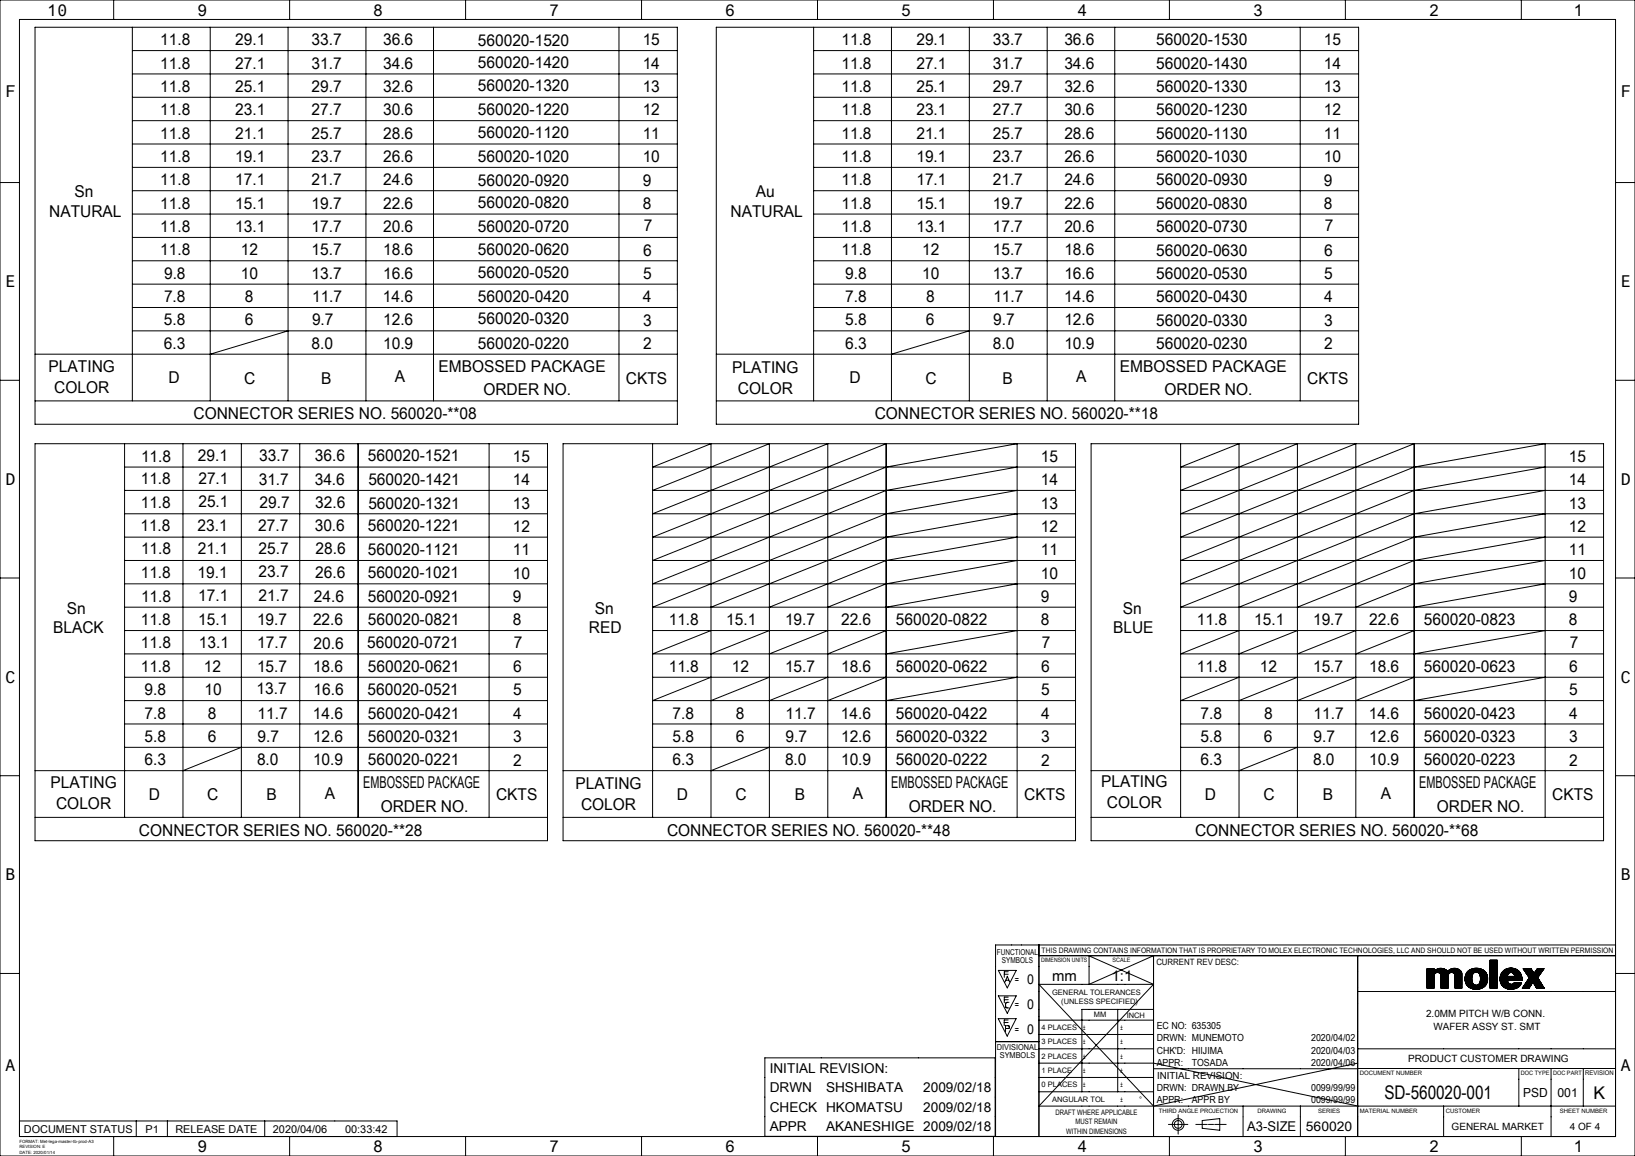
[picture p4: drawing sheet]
<svg xmlns="http://www.w3.org/2000/svg" width="420mm" height="297mm" viewBox="0 0 420 297" stroke-linecap="round" stroke-linejoin="round" font-family="sans-serif">
<g fill="none" stroke="#000" stroke-width=".26">
<path d="M0 0h420v297h-420zM5 5h410v287h-410zM9 7h165v102h-165zM29.2 0v5M34 7v96M34 19h140M34 13h140M54 7v96M74 7v96M74.4 0v5M94 7v96M111.4 7v96"/>
<path d="M119.6 0v5M159 7v96M164.8 0v5M184 7h165v102h-165zM209 19h140M209 13h140M209 7v96M210 0v5M229 7v96M249 7v96M255.2 0v5M269 7v96"/>
<path d="M286.4 7v96M300.4 0v5M334 7v96M345.6 0v5M390.8 0v5M34 31h140M34 25h140M34 37h140M209 31h140M209 25h140M209 37h140M0 46.9h5"/>
<path d="M34 55h140M34 49h140M34 43h140M209 55h140M209 49h140M209 43h140M415 46.9h5M34 61h140M34 79h140M34 67h140M34 73h140M209 61h140"/>
<path d="M209 79h140M209 67h140M209 73h140M0 97.7h5M9 91h165M34 85h140M74 85l-20 6M184 91h165M209 85h140M249 85l-20 6M415 97.7h5M9 114h131.6v102h-131.6z"/>
<path d="M9 103h165M32 114v96M47 114v96M62 114v96M77 114v96M92 114v96M125.6 114v96M144.6 114h131.7v102h-131.7zM167.6 114v96M184 103h165M280.3 114h131.6v102h-131.6zM303.3 114v96"/>
<path d="M32 120h108.6M32 126h108.6M32 132h108.6M32 138h108.6M261.3 120l-33.7 6-60 24h108.7M261.3 126l-33.7 6-60 24h108.7M261.3 132l-33.7 6-45 18M261.3 138l-33.7 6-30 12M276.3 120h-108.7l15-6v96M276.3 126h-108.7l30-12v96M276.3 132h-108.7l45-18v96M276.3 138h-108.7l60-24v96"/>
<path d="M396.9 120l-33.6 6-60 24h108.6M396.9 126l-33.6 6-60 24h108.6M396.9 138l-33.6 6-30 12M396.9 132l-33.6 6-45 18M411.9 120h-108.6l15-6v96M411.9 126h-108.6l30-12v96M411.9 132h-108.6l45-18v96M411.9 138h-108.6l60-24v96M0 148.5h5M32 144h108.6M32 150h108.6M32 156h108.6"/>
<path d="M261.3 144l-33.7 6-15 6M261.3 150l-33.7 6M276.3 144h-108.7l60-24 33.7-6v96M396.9 144l-33.6 6-15 6M396.9 150l-33.6 6M411.9 144h-108.6l60-24 33.6-6v96M415 148.5h5M32 174h108.6M32 168h108.6M32 162h108.6M167.6 174h108.7M167.6 162h108.7"/>
<path d="M182.6 174l-15 6h108.7M182.6 162l-15 6h108.7M197.6 162l-15 6M197.6 174l-15 6M212.6 162l-15 6M212.6 174l-15 6M227.6 162l-15 6M227.6 174l-15 6M261.3 162l-33.7 6M261.3 174l-33.7 6M303.3 174h108.6M303.3 162h108.6"/>
<path d="M318.3 174l-15 6h108.6M318.3 162l-15 6h108.6M333.3 174l-15 6M333.3 162l-15 6M348.3 174l-15 6M348.3 162l-15 6M363.3 174l-15 6M363.3 162l-15 6M396.9 174l-33.6 6M396.9 162l-33.6 6M0 199.3h5M9 198h131.6"/>
<path d="M32 180h108.6M32 192h108.6M32 186h108.6M62 192l-15 6M144.6 198h131.7M167.6 192h108.7M167.6 186h108.7M197.6 192l-15 6M280.3 198h131.6M303.3 192h108.6M303.3 186h108.6M333.3 192l-15 6"/>
<path d="M415 199.3h5M9 210h131.6M144.6 210h131.7M280.3 210h131.6M0 250.1h5M256.4 249.3h4.7l-2.3 4.5zM256.4 255.9h4.7l-2.3 4.4zM258 256.8h1M258 250.3h1M258.2 252.3l.6-1.5 .5 1.5M258.4 251.8h.8M259 249.7h-1v1.4"/>
<path d="M259 256.2h-1v1.4M259.2 257.5l-.6 .1-.3 .3 .1 .9 .8 .2M266.9 242.8v49.2M266.9 245.5h148.1M279.7 245.6l16.6 7.3M279.8 245.5v7.4l16.5-7.4v46.5M287.1 259.3v21.2M296.3 252.9l-29.4 31.3h148.1M296.3 252.9h-29.4l29.4 31.3 52.5-11.1M296.3 259.3h-18.4v21.2M348.8 254.7h66.2M348.8 245.5v46.5"/>
<path d="M366.6 253.5l1.8-1.7-1.8 1.8M366.6 252.6l1.8-1.7-1.8 1.8M366.6 248.9h.1M366.7 248.9l-.1 .1M366.8 248.9l-.2 .2M366.9 248.9l-.3 .3M367 248.9l-.4 .4M367.1 248.9l-.5 .5M367.3 248.9l-.7 .7M367.4 248.9l-.8 .8M367.5 248.9l-.9 .9M367.6 248.9l-1 1"/>
<path d="M367.7 248.9l-1.1 1.1M367.8 248.9l-1.2 1.2M367.9 248.9l-1.3 1.3M368 248.9l-1.4 1.4M368.2 248.9l-1.6 1.6M368.3 248.9l-1.7 1.7M368.4 250.7a.89 .89 0 0 1 .9-.9 .89 .89 0 0 1 .9 .9v3.2M368.4 253.8l-.1 .1M368.4 253.7l-.2 .2M368.4 253.6l-.3 .3M368.4 253.5l-.4 .4M368.4 253.4l-.5 .5"/>
<path d="M368.4 253.3l-.6 .6M368.4 253.2l-.8 .7M368.4 253.1l-.8 .8M368.4 253l-.9 .9M368.4 252.9l-1 1M368.4 252.8l-1.1 1.1M368.4 252.7l-1.2 1.2M368.4 252.6l-1.3 1.3M368.4 252.5l-1.4 1.4M368.4 252.4l-1.5 1.5M368.4 252.3l-1.6 1.6M368.4 252.1l-1.8 1.8"/>
<path d="M368.4 252l-1.8 1.8M368.4 251.9l-1.8 1.8M368.4 251.6l-1.8 1.9M368.4 251.5l-1.8 1.8M368.4 251.4l-1.8 1.9M368.4 251.4l-1.8 1.8M368.4 251.2l-1.8 1.9M368.4 251.2l-1.8 1.8M368.4 251.1l-1.8 1.8M368.4 251l-1.8 1.8M368.4 250.7v3.2h-1.8M368.4 250.7l-1.8 1.9"/>
<path d="M368.4 248.9v.7a2.3 2.3 0 0 1 3.5 0M368.4 249.5l-1.8 1.9M368.4 249.4l-1.8 1.8M368.4 249.3l-1.8 1.9M368.4 249.3l-1.8 1.8M368.4 249.1l-1.8 1.9M368.4 249.1l-1.8 1.8M368.4 249l-1.8 1.8M368.4 248.9l-1.8 1.8M368.4 248.9h-1.8v5M368.4 250.6l-1.8 1.8M368.4 250.5l-1.8 1.9"/>
<path d="M368.5 250.4l-1.9 1.9M368.8 249.2l-2.2 2.2M369.1 249l-2.5 2.5M369.2 249l-2.6 2.6M369.4 248.9l-2.8 2.8M369.6 249.9l1.1-1-1.1 1M369.6 248.8l-3 3M369.7 248.8l-3.1 3.1M369.8 248.8l-3.2 3.2M369.9 248.8l-3.3 3.3M370 248.8l-3.4 3.4M370 250.2l1.2-1.1-1.2 1.1"/>
<path d="M370.1 248.8l-1.2 1.1M370.1 250.3l1.2-1.2-1.2 1.3M370.2 253.3l1.8-1.8-1.8 1.9M370.2 250.9l1.5-1.5-1.5 1.7M370.2 248.8l-1.2 1.1M370.2 248.8l-1 1M370.3 248.8l-1.1 1M370.4 248.8l-1 1M370.5 248.8l-1.1 1M370.6 248.8l-1.1 1.1M370.8 248.9l-1.1 1M370.8 248.9l-1 1.1 1.1-1.1"/>
<path d="M371 248.9l-1.1 1.2M371.1 249l-1.2 1.1M371.1 249l-1.1 1.1M371.4 249.2l-1.3 1.3M371.5 249.2l-1.3 1.4M371.5 249.3l-1.3 1.3M371.6 249.3l-1.4 1.5M371.7 249.4l-1.5 1.5M371.8 249.5l-1.6 1.6M371.8 249.5l-1.6 1.7M371.9 249.6a2.12 2.12 0 0 1 3.6 .6M372 250.7a.89 .89 0 0 1 .9-.9 .89 .89 0 0 1 .9 .9"/>
<path d="M372 253.8l-.1 .1M372 253.7l-.2 .2M372 253.6l-.3 .3M372 253.4l-.5 .5M372 253.3l-.6 .6M372 253.2l-.7 .7M372 253.1l-.8 .8M372 253l-.9 .9M372 252.9l-1 1M372 252.8l-1.1 1.1M372 252.7l-1.2 1.2M372 252.5l-1.4 1.4 1.4-1.4"/>
<path d="M372 252.4l-1.5 1.5M372 252.3l-1.6 1.6M372 252.2l-1.7 1.7M372 252.1l-1.8 1.8M372 252l-1.8 1.9M372 251.9l-1.8 1.9M372 251.8l-1.8 1.9M372 251.8l-1.8 1.8M372 251.6l-1.8 1.9M372 251.3l-1.8 1.9M372 251.3l-1.8 1.8M372 251.2l-1.8 1.8"/>
<path d="M372 251.1l-1.8 1.8M372 251l-1.8 1.9M372 250.9l-1.8 1.8M372 250.8l-1.8 1.9M372 250.7l-1.8 1.9M372 250.7v3.2h-1.8M372 250.6l-1.8 1.9M372 250.5l-1.8 1.9M372.1 250.4l-1.9 1.9M372.2 250.2l-2 2M372.3 249.2l-2.1 2.1M372.6 249l-2.4 2.4"/>
<path d="M372.7 249l-2.5 2.5M372.9 248.9l-2.7 2.7M373 248.9l-2.8 2.8M373.1 248.8l-2.9 3M373.2 248.8l-3 3M373.2 249.9l1.2-1-1.1 1.1M373.3 248.8l-3.1 3.2M373.4 248.8l-3.2 3.2M373.5 248.8l-3.3 3.3M373.6 248.8l-1.2 1.2M373.7 248.8l-1.2 1.1M373.8 248.8l-1.1 1.1"/>
<path d="M373.8 251l1.5-1.4-1.5 1.6M373.8 253.9h1.7M373.8 250.7v3.2M373.9 248.8l-1.1 1M373.9 248.8l-1 1M374 248.8l-1 1M374.1 248.8l-1 1.1M374.2 248.9l-1.1 1M374.2 248.9l-1 1M374.4 248.9l-1 1.1M374.5 249l-1.1 1M374.6 249l-1.1 1"/>
<path d="M374.6 249l-1.1 1.1M374.7 249.1l-1.1 1.1M374.8 249.1l-1.1 1.2M374.9 249.2l-1.2 1.2M375 249.2l-1.3 1.3M375 249.3l-1.2 1.2M375.1 249.3l-1.3 1.3M375.1 249.4l-1.3 1.3M375.2 249.4l-1.4 1.4M375.2 249.4l-1.4 1.5M375.2 249.5l-1.4 1.5M375.4 249.6l-1.6 1.6"/>
<path d="M375.4 249.7l-1.6 1.6M375.4 249.8l-1.6 1.6M375.4 249.8l-1.6 1.7M375.5 249.9l-1.7 1.7M375.5 249.9l-1.7 1.8M375.5 250l-1.7 1.8M375.5 250.1l-1.7 1.8M375.5 250.2l-1.7 1.7M375.5 253.3l-.6 .6M375.5 253.2l-.7 .7M375.5 253.1l-.8 .8M375.5 253l-.8 .9"/>
<path d="M375.5 252.9l-1 1M375.5 252.8l-1 1.1M375.5 252.7l-1.1 1.2M375.5 252.7l-1.2 1.2M375.5 252.5l-1.3 1.4M375.5 252.5l-1.4 1.4M375.5 252.4l-1.5 1.5M375.5 252.3l-1.6 1.6M375.5 252.2l-1.7 1.7M375.5 252.1l-1.7 1.8M375.5 252l-1.7 1.8M375.5 251.9l-1.7 1.8"/>
<path d="M375.5 251.8l-1.7 1.8M375.5 251.8l-1.7 1.7M375.5 251.6l-1.7 1.8M375.5 251.6l-1.7 1.7M375.5 251.5l-1.7 1.8M375.5 251.4l-1.7 1.7M375.5 251.3l-1.7 1.8M375.5 251.2l-1.7 1.8M375.5 251.1l-1.7 1.8M375.5 251l-1.7 1.8M375.5 250.9l-1.7 1.8M375.5 250.8l-1.7 1.8"/>
<path d="M375.5 250.7l-1.7 1.8M375.5 250.6l-1.7 1.8M375.5 250.6l-1.7 1.7M375.5 250.4l-1.7 1.8M375.5 250.4l-1.7 1.7M375.5 250.3l-1.7 1.8M375.5 253.9h.1M375.5 253.7l-.1 .2M375.5 253.7l-.2 .2M375.5 253.6l-.3 .3M375.5 253.4l-.4 .5M375.5 253.4l-.5 .5"/>
<path d="M375.5 250.2v3.7M377.4 249.3l-.7 .7M377.5 249.2l-.8 .9M377.8 249.1l-1.2 1.2M377.9 249l-1.4 1.4M378.1 249l-1.6 1.6M378.1 251.5l-1.4 1.4M378.1 251.5l-1.4 1.5M378.1 251.4l-1.5 1.4M378.1 251.3l-1.5 1.5M378.1 251.6l-1.4 1.4M378.1 251.7l-1.3 1.4 1.3-1.3"/>
<path d="M378.1 251.2l-1.5 1.5M378.1 251.1l-1.5 1.5M378.1 251.9l-1.2 1.3M378.1 251l-1.6 1.6M378.1 252l-1.2 1.2M378.1 252l-1.2 1.3M378.2 250.8l-1.7 1.7M378.2 252.1l-1.2 1.2M378.2 252.2l-1.2 1.2M378.2 250.7l-1.7 1.7M378.2 248.9l-1.8 1.8M378.2 252.3l-1.1 1.1"/>
<path d="M378.2 250.6l-1.7 1.8M378.2 252.4l-1.1 1.1M378.3 250.5l-1.9 1.8M378.3 252.4l-1.1 1.1M378.3 252.5l-1.1 1.1M378.3 252.6l-1 1M378.3 250.3l-1.9 1.9M378.3 248.9l-1.9 1.9M378.3 252.6l-.9 1M378.4 252.7l-1 1M378.4 248.9l-2 2M378.4 252.8l-.9 .9"/>
<path d="M378.5 252.8l-.9 1 1-.9M378.6 248.8l-2.2 2.2M378.6 252.9l-.9 .9M378.6 250a1.13 1.13 0 0 1 1.3 0 1.13 1.13 0 0 1 .4 1.2v.5a1.15 1.15 0 0 1-1.1 1.4 1.15 1.15 0 0 1-1.1-1.4l.2-1.3zM378.6 248.8l-2.3 2.3M378.7 253l-1 .8M378.8 254.2l3.3-3.3-3.3 3.3M378.8 248.8l-2.5 2.4M378.9 248.8l-2.6 2.5M379 248.8l-2.7 2.6M379 253.1l-.9 .9 .8-.9-1.1 .8M379.1 248.8l-2.8 2.7"/>
<path d="M379.1 253.1l-.9 .9M379.2 253.1l-1 .9M379.2 248.8l-2.9 2.8M379.2 253.1l-.9 1M379.2 248.8l-2.9 2.9M379.4 248.8l-3.1 3 3.1-3M379.4 253.1l-1 1M379.4 253.1l-.9 1M379.5 248.8l-3.1 3.1M379.6 248.8l-3.2 3.2M379.6 253l-1.1 1.1M379.7 248.8l-3.3 3.3"/>
<path d="M379.8 252.9l-1.2 1.2M379.8 250l1-.9-.9 .9M379.8 248.8l-1.1 1.1M379.9 248.8l-1 1M379.9 250.1l1-.9-.9 .9M380 248.8l-1 1M380 250.2l1-1-1 1M380 248.9l-.9 .9M380.1 248.9l-.9 .9M380.2 248.9l-.9 .9M380.2 250.8l1.3-1.2-1.3 1.3M380.3 248.9l-.9 .9"/>
<path d="M380.4 248.9l-.9 .9M380.4 249l-.8 .8M380.5 249l-.9 .8M380.5 249l-.8 .9M380.6 249l-.9 .9M380.7 249.1l-.9 .9M381.1 249.3l-1 1M381.1 249.3l-1 1.1M381.1 249.3a2.97 2.97 0 0 0-4.8 2.2l.4 1.4 .6 .7M381.1 249.3l.7 .7M381.2 249.4l-1.1 1.1M381.3 249.4l-1.1 1.2"/>
<path d="M381.3 249.5l-1.1 1.1M381.4 249.5l-1.2 1.2M381.5 253.3l-.1 .1M381.5 249.6l-1.2 1.3M381.6 249.7l-1.3 1.3M381.6 249.7l-1.3 1.4M381.6 249.8l-1.3 1.4M381.7 249.8l-1.4 1.4M381.7 249.9l-1.4 1.4M381.8 250l-1.5 1.4M381.8 250l-1.5 1.5M381.8 250l.4 1.5-.4 1.4"/>
<path d="M381.8 252.9a3.3 3.3 0 0 1-4.5 .7M381.8 252.9l-.8 .8M381.8 250.1l-1.5 1.6M381.9 250.2l-1.6 1.5M381.9 252.8l-1 1M381.9 250.2l-1.6 1.7M381.9 250.3l-1.6 1.6M381.9 250.3l-1.7 1.8M381.9 252.6l-1.3 1.3M382 250.4l-1.8 1.7M382 250.5l-1.8 1.8M382 252.5l-1.5 1.4"/>
<path d="M382 250.5l-1.8 1.9M382 250.6l-1.9 2M382 252.3l-1.7 1.7M382 250.7l-2 2.1M382.1 250.7l-3.4 3.4M382.1 252.1l-1.9 2M382.1 252.1l-2 2M382.1 251l-3.2 3.2M382.1 251.9l-2.2 2.2M382.1 251l-3.1 3.2M382.1 251.1l-3 3.1M382.1 251.2l-3 3"/>
<path d="M382.1 251.7l-2.4 2.5M382.1 251.7l-2.5 2.5M382.1 251.3l-2.8 2.9M382.2 251.4l-2.9 2.8M382.2 251.5l-2.7 2.7M382.2 251.5l-2.8 2.7M382.8 253.9l1.8-1.8-1.8 1.8M382.8 253l1.8-1.8-1.8 1.9M382.8 252.1l1.8-1.8-1.8 1.9M382.8 250.3l1.8-1.7-1.8 1.8M382.8 249.4l1.8-1.7-1.8 1.8M382.8 248.5l1.8-1.7-1.8 1.8"/>
<path d="M382.8 246.9l.2-.2-.2 .3M382.8 246.7h1.8v7.2h-1.8zM382.8 246.7h.1M382.9 246.7l-.1 .1M383.2 246.7l-.4 .4M383.2 246.7l-.4 .5M383.3 246.7l-.5 .6M383.4 246.7l-.6 .6M383.5 246.7l-.7 .8M383.6 253.9l1-1-1 1M383.6 246.7l-.8 .8M383.7 246.7l-.9 .9"/>
<path d="M383.8 246.7l-1 1M383.9 246.7l-1.1 1.1M383.9 246.7l-1.1 1.2M384.1 246.7l-1.3 1.3 1.3-1.3M384.2 246.7l-1.4 1.5M384.3 246.7l-1.5 1.5M384.4 246.7l-1.6 1.6M384.5 253.9h.1M384.5 246.7l-1.7 1.7M384.6 253.6l-.2 .3M384.6 253.6l-.3 .3M384.6 253.5l-.4 .4"/>
<path d="M384.6 253.4l-.5 .5M384.6 253.3l-.6 .6M384.6 253.2l-.7 .7M384.6 253.1l-.8 .8M384.6 252.8l-1.1 1.1M384.6 252.7l-1.2 1.2M384.6 252.6l-1.3 1.3M384.6 252.5l-1.4 1.4M384.6 252.4l-1.5 1.5M384.6 252.2l-1.6 1.7 1.6-1.6M384.6 251.9l-1.8 1.9M384.6 251.9l-1.8 1.8"/>
<path d="M384.6 251.7l-1.8 1.9M384.6 251.7l-1.8 1.8M384.6 251.6l-1.8 1.8M384.6 251.5l-1.8 1.8M384.6 251.4l-1.8 1.9M384.6 251.3l-1.8 1.8M384.6 251l-1.8 1.9M384.6 251l-1.8 1.8M384.6 250.8l-1.8 1.9M384.6 250.8l-1.8 1.8M384.6 250.7l-1.8 1.8M384.6 250.6l-1.8 1.8"/>
<path d="M384.6 250.5l-1.8 1.9M384.6 250.4l-1.8 1.8M384.6 250.1l-1.8 1.9M384.6 250.1l-1.8 1.8M384.6 249.9l-1.8 1.9M384.6 249.8l-1.8 1.9M384.6 249.6l-1.8 2 1.8-1.8M384.6 249.6l-1.8 1.8M384.6 249.5l-1.8 1.8M384.6 249.4l-1.8 1.8M384.6 249.3l-1.8 1.9M384.6 249.2l-1.8 1.8"/>
<path d="M384.6 249.1l-1.8 1.9M384.6 249l-1.8 1.9M384.6 248.9l-1.8 1.9M384.6 248.9l-1.8 1.8M384.6 248.7l-1.8 1.9M384.6 248.7l-1.8 1.8M384.6 248.4l-1.8 1.9M384.6 248.3l-1.8 1.8M384.6 248.2l-1.8 1.9M384.6 248.1l-1.8 1.9M384.6 248l-1.8 1.9M384.6 248l-1.8 1.8"/>
<path d="M384.6 247.8l-1.8 1.9M384.6 247.8l-1.8 1.8M384.6 247.5l-1.8 1.9M384.6 247.4l-1.8 1.8M384.6 247.3l-1.8 1.9M384.6 247.2l-1.8 1.9M384.6 247l-1.8 1.9 1.8-1.8M384.6 246.9l-1.8 1.9M384.6 246.8l-1.8 1.9M385.7 252.9a2.64 2.64 0 0 0 2.1 1.2M386.4 249.2l-.6 .6M386.6 253.8l1.1-1.1-1.1 1.1"/>
<path d="M386.6 249.1l-.9 .9M386.9 249l-1.3 1.3M386.9 253.9l1.2-1-1.1 1.1M387 248.9l-1.5 1.5M387 248.9a2.84 2.84 0 0 0-1.3 4M387.1 248.9l-1.6 1.6M387.2 248.8l-1.7 1.8M387.3 250.7l-1.8 1.8M387.3 250.8l-1.8 1.8M387.3 250.6l-1.8 1.9M387.3 252l-1.2 1.4 1.2-1.3M387.3 250.5l-1.8 1.9"/>
<path d="M387.3 252.2l-1.2 1.2M387.3 250.9l-1.8 1.7M387.3 252.3l-1.1 1.2 1.2-1.2M387.4 250.3l-2 2M387.4 248.8l-2 2M387.4 252.4l-1.2 1.1M387.4 250.9l-1.8 1.8M387.4 252.5l-1.1 1.1M387.5 252.5l-1.2 1.1M387.5 248.8l-2.1 2.1M387.5 254.1l1.8-1.7-1.7 1.7M387.5 250.9l-1.9 1.9"/>
<path d="M387.5 252.6l-1.1 1.1M387.6 252.6l-1.1 1.1M387.6 250.1a.9 .9 0 0 1 1-.1 .9 .9 0 0 1 .4 .9h-1.7zM387.6 252.7l-1.1 1M387.6 248.8l-2.2 2.2M387.6 250.9l-2 1.9M387.7 250.9l-2 2M387.7 248.8l-2.4 2.3M387.8 252.8l-1.1 1M387.8 250.9l-2.1 2.1 2.2-2.1M387.8 248.7l-2.5 2.5M387.8 252.8l-1 1.1"/>
<path d="M387.9 248.7l-2.6 2.6M387.9 252.8l-1.1 1.1M388 252.9l-1.1 1M388 250.9l-2.2 2.2M388 248.7l-2.7 2.7M388.1 248.7l-2.8 2.8M388.2 250.9l-2.3 2.3M388.2 248.7l-2.9 2.9M388.2 252.9l-1.1 1.1M388.2 248.7l-2.9 3M388.3 252.9l-1.2 1.1M388.3 250.9l-2.3 2.4 1.3-1.3"/>
<path d="M388.4 248.7l-3.1 3.1M388.4 250.9l-1 1M388.4 252.9l-1.2 1.1M388.5 248.7l-3.2 3.2M388.5 250.9l-1.1 1M388.5 248.8l-3.2 3.1M388.6 250.9l-1.1 1M388.6 248.8l-3.2 3.2M388.7 248.8l-3.3 3.3M388.7 250.9l-1.1 1M388.7 252.7l-1.4 1.4 1.2-1.2M388.8 250.9l-1.1 1"/>
<path d="M388.8 248.8l-3.4 3.4 3.4-3.4M388.9 250.9l-1.1 1M388.9 251.9l1.8-1.7-1.7 1.7M388.9 248.8l-1.2 1.2M388.9 250.9l-1 1M389 248.8l-1.1 1.1M389 250.4l1-1-1 1M389 252.4l-.1 .2M389 250.6l1.2-1.1-1.1 1.2M389 248.9l-1.2-.2-.8 .2M389 248.9l.8 .3 .8 .9M389.1 248.9l-1.1 1"/>
<path d="M389.1 252.4l-1.7 1.7M389.1 248.9l-1 1M389.2 248.9l-1 1M389.2 248.9l-.9 1M389.3 249l-.9 .9M389.4 249l-1 .9M389.4 252.4l-1.8 1.7M389.4 252.4l-1.6 1.7M389.5 249l-1 .9M389.5 249l-.9 1M389.6 252.4l-1.8 1.7M389.6 249.1l-1 .9"/>
<path d="M389.6 249.1l-.9 .9M389.6 252.4l-1.6 1.7 1.7-1.7M389.6 251.9l1.3-1.2-1.2 1.2M389.7 249.1l-1 1M389.7 249.2l-.9 .9M389.8 252.4l-1.7 1.7M389.8 251.9l1.1-1-1 1M389.8 249.2l-.9 1M389.9 249.3l-1 1M389.9 252.4l-1.7 1.7M390 252.4l-1.7 1.7M390.1 249.5l-1.1 1"/>
<path d="M390.1 252.4l-1.8 1.7M390.2 249.6l-1.1 1.1M390.2 252.4l-1.7 1.7M390.3 249.6l-2.3 2.3M390.3 252.4l-1.7 1.7M390.3 249.7l-2.2 2.2M390.4 251.9l.6-.6-.6 .6M390.4 249.7l-2.2 2.2M390.4 249.8l-2.1 2.1M390.4 252.4l-1.7 1.7M390.4 249.8l-2 2.1M390.5 249.9l-2.1 2"/>
<path d="M390.5 252.4l-1.7 1.7M390.5 249.9l-1.9 2M390.5 250l-1.9 1.9M390.5 253.1l-.4 .5M390.6 250.1l-1.9 1.8M390.6 252.4l-1.7 1.7M390.6 250.1l.4 1.8h-3.7a.99 .99 0 0 0 .9 1M390.6 250.1l-1.8 1.8M390.6 253l-.7 .7M390.6 252.4l-1.6 1.6M390.7 250.3l-1.6 1.6M390.7 250.3l-1.5 1.6"/>
<path d="M390.7 250.4l-1.4 1.5M390.8 252.8l-1.1 1M390.8 250.5l-1.5 1.4M390.8 252.4l-1.7 1.6M390.8 252.7l-1.2 1.2M390.8 250.6l-1.3 1.3M390.8 252.4l-1.5 1.6M390.8 251.9l.2-.1-.1 .1M390.8 252.5l-1.4 1.4M390.9 252.4h-1.9l-.8 .5M390.9 252.4a2.62 2.62 0 0 1-3.1 1.7M390.9 251l-.9 .9"/>
<path d="M390.9 251l-.8 .9M390.9 251.1l-.7 .8M391 251.2l-.8 .7M391 251.4l-.5 .5M391 251.5l-.4 .4M391 251.6l-.3 .3M391 253.9h1.8M391.3 248.9h.1M391.4 248.9l-.1 .1M391.5 248.9l-.1 .2 .2-.2M391.7 248.9l-.3 .2M391.8 248.9l-.3 .3"/>
<path d="M391.9 248.9l-.4 .3M391.9 248.9l-.4 .4M392 250l1.2-1.1-1.2 1.1M392 248.9l-.4 .5 .5-.5M392.1 250.1l1.2-1.2-1.2 1.2M392.2 248.9l-.5 .6M392.3 248.9l-.6 .6M392.4 248.9l-.7 .7M392.5 248.9l-.7 .7M392.6 248.9l-.8 .8 .8-.8M392.6 250.8l1.2-1.1-1.1 1.2M392.7 250.9l1.2-1.1-1.2 1.2"/>
<path d="M392.8 248.9l-.9 .9M392.8 253.9l1-1.6 .9 1.6M392.8 253.8v.1M392.9 253.7l-.2 .2M392.9 248.9l-1 1M393 248.9l-1 1M393.1 253.4l-.5 .5M393.2 253.2l-.6 .7M393.3 249l-1.1 1.2M393.4 249l-1.2 1.2M393.4 249.1l-1.2 1.2M393.4 252.9l-1 1"/>
<path d="M393.5 249.2l-1.2 1.2M393.5 252.7l-1.1 1.2M393.5 249.3l-1.1 1.2M393.6 249.3l-1.2 1.2M393.6 249.4l-1.2 1.2M393.6 249.5l-1.1 1.1M393.7 249.5l-1.2 1.2 1.2-1.1M393.7 252.4l-1.4 1.5M393.7 249.6l-1.1 1.2M393.9 249.9l-1.2 1.2M393.9 249.9l-1.1 1.2M394 250l-1.2 1.2"/>
<path d="M394 250l-1.3 1.4M394.2 253l1.2-1.2-1.2 1.2M394.8 253.9l1.2-1.1-1.1 1.1M394.9 248.9v.1M395 248.9l-.4 .5M395.1 251.3l-1.2 1.2M395.1 248.9l-.7 .7M395.1 251.4l-1.1 1.2M395.2 251l-1.3 1.4 1.1-1.2M395.2 251.4l-1.2 1.2M395.2 251.5l-1.2 1.2M395.2 248.9l-1 1"/>
<path d="M395.2 251.6l-1.1 1.1M395.3 251.6l-1.2 1.3 1.2-1.2M395.3 248.9l-2.7 2.6M395.3 250.8l-3.1 3.1M395.3 251.7l-1.1 1.2M395.4 253.9l.8-.8-.8 .8M395.4 248.9l-3 3M395.4 251.9l-1.1 1.2M395.5 248.9l-3.2 3.2M395.5 251.9l-1.2 1.3M395.5 252l-1.2 1.2M395.5 252l-1.1 1.4"/>
<path d="M395.5 253.9l.8-.7-.7 .7M395.6 250.4l-3.5 3.5M395.6 248.9l-3.6 3.6M395.6 248.9l-3.7 3.7M395.6 252.2l-1.1 1.3 1.2-1.2M395.7 252.3l-1.2 1.3M395.7 250.2l-3.7 3.7M395.8 252.4l-1.2 1.2M395.8 248.9l-4.2 4.1M395.8 252.5l-1.2 1.2M395.8 248.9l-4.3 4.3M395.8 252.6l-1.1 1.2"/>
<path d="M395.9 252.6l-1.2 1.2M395.9 252.7l-1.2 1.2M395.9 248.9l-4.6 4.6M396 249.8l-4.1 4.1M396 248.9l-4.8 4.8M396 252.9l-1 1M396.1 252.9l-1 1M396.1 253l-.9 .9M396.1 248.9l-5 5M396.1 249.6l-4.3 4.3M396.2 248.9l-5 5M396.3 248.9l-5.1 5"/>
<path d="M396.3 253.3l-.6 .6M396.3 253.3l-.5 .6M396.4 253.4l-.5 .5M396.4 253.5l-.4 .4M396.4 249.2l-4.7 4.7M396.4 248.9l-5 5M396.4 253.5l-.3 .4M396.5 253.6l-.4 .3M396.5 248.9l-5 5M396.5 253.6l-.2 .3M396.5 253.7l-.2 .2M396.6 249l-4.9 4.9"/>
<path d="M396.6 253.8l-.2 .1M396.6 248.9l-5.1 5M396.6 253.8l-.1 .1M396.6 248.9l-1.6 2.3 1.7 2.7h-2M396.6 248.9h-1.7l-.9 1.2-.7-1.2h-2l1.5 2.3-1.8 2.7M396.6 253.9h.1M415 250.1h5M415 242.8h-159.3v49.2M196.5 271.8h59.1v20.2h-59.1zM255.7 267.6h11.2M256.4 261.7h4.6l-2.3 4.5zM258 262.7h1"/>
<path d="M258.3 264.2h.7a.36 .36 0 0 0 .3-.3 .36 .36 0 0 0-.3-.4h-.7v1.5M259 262.1h-1v1.4M266.9 262.1h29.4M266.9 265.8h29.4M266.9 269.5h29.4M266.9 273.1h29.4l52.5 11.1M266.9 276.8h29.4M296.3 274.6h52.5M348.8 269.5h66.2M348.8 274.5h66.2M390.2 274.5v9.7M398.4 274.5v17.5"/>
<path d="M406.7 274.5v9.7M5 288h97v4M29.2 292v5M35 288v4M43 288v4M68 288v4M74.4 292v5M119.6 292v5M164.8 292v5M210 292v5M255.2 292v5M266.9 280.5h29.4"/>
<path d="M300.1 288.9h2M300.4 292v5M302.3 288.9h.7M302.6 286.4v1.9M302.6 288.5v.7M302.6 289.4v2M303.2 288.9h1.9M307.2 288.9h2.9M308.8 287.9l4.5-.5v3l-4.5-.5zM310.4 288.9h1.3M312 288.9h3M319.3 284.2v7.8"/>
<path d="M334 284.2v7.8M345.6 292v5M370.8 284.2v7.8M390.8 292v5"/>
<circle cx="302.6" cy="288.9" r="1"/>
<circle cx="302.6" cy="288.9" r="1.5"/>
</g>
<text font-size="4.8" x="355.6" y="282.4">SD-560020-001</text>
<text font-size="4.5" x="409.4" y="282.3">K</text>
<g font-size="4.2">
<text x="12.2" y="4">10</text>
<text x="50.7" y="4">9</text>
<text x="95.9" y="4">8</text>
<text x="141.1" y="4">7</text>
<text x="186.3" y="4">6</text>
<text x="231.5" y="4">5</text>
<text x="276.7" y="4">4</text>
<text x="321.9" y="4">3</text>
<text x="367.1" y="4">2</text>
<text x="404.3" y="4">1</text>
<text x="41.2" y="11.6">11.8</text>
<text x="60.4" y="11.6">29.1</text>
<text x="80" y="11.6">33.7</text>
<text x="98.4" y="11.6">36.6</text>
<text x="122.8" y="11.8">560020-1520</text>
<text x="165.1" y="11.7">15</text>
<text x="216.2" y="11.6">11.8</text>
<text x="235.4" y="11.6">29.1</text>
<text x="255" y="11.6">33.7</text>
<text x="273.4" y="11.6">36.6</text>
<text x="297" y="11.7">560020-1530</text>
<text x="340.1" y="11.7">15</text>
<text x="41.2" y="17.6">11.8</text>
<text x="60.4" y="17.6">27.1</text>
<text x="80" y="17.6">31.7</text>
<text x="98.4" y="17.6">34.6</text>
<text x="122.8" y="17.5">560020-1420</text>
<text x="165.1" y="17.7">14</text>
<text x="216.2" y="17.6">11.8</text>
<text x="235.4" y="17.6">27.1</text>
<text x="255" y="17.6">31.7</text>
<text x="273.4" y="17.6">34.6</text>
<text x="297" y="17.7">560020-1430</text>
<text x="340.1" y="17.7">14</text>
<text x="41.2" y="23.6">11.8</text>
<text x="60.4" y="23.6">25.1</text>
<text x="80" y="23.6">29.7</text>
<text x="98.4" y="23.6">32.6</text>
<text x="122.8" y="23.5">560020-1320</text>
<text x="165.1" y="23.7">13</text>
<text x="216.2" y="23.6">11.8</text>
<text x="235.4" y="23.6">25.1</text>
<text x="255" y="23.6">29.7</text>
<text x="273.4" y="23.6">32.6</text>
<text x="297" y="23.7">560020-1330</text>
<text x="340.1" y="23.7">13</text>
<text x="1.4" y="25">F</text>
<text x="41.2" y="29.6">11.8</text>
<text x="60.4" y="29.6">23.1</text>
<text x="80" y="29.6">27.7</text>
<text x="98.4" y="29.6">30.6</text>
<text x="122.8" y="29.7">560020-1220</text>
<text x="165.1" y="29.7">12</text>
<text x="216.2" y="29.6">11.8</text>
<text x="235.4" y="29.6">23.1</text>
<text x="255" y="29.6">27.7</text>
<text x="273.4" y="29.6">30.6</text>
<text x="297" y="29.7">560020-1230</text>
<text x="340.1" y="29.7">12</text>
<text x="416.4" y="25">F</text>
<text x="41.2" y="35.6">11.8</text>
<text x="60.4" y="35.6">21.1</text>
<text x="80" y="35.6">25.7</text>
<text x="98.4" y="35.6">28.6</text>
<text x="122.8" y="35.5">560020-1120</text>
<text x="165.1" y="35.7">11</text>
<text x="216.2" y="35.6">11.8</text>
<text x="235.4" y="35.6">21.1</text>
<text x="255" y="35.6">25.7</text>
<text x="273.4" y="35.6">28.6</text>
<text x="297" y="35.7">560020-1130</text>
<text x="340.1" y="35.7">11</text>
<text x="41.2" y="41.6">11.8</text>
<text x="60.4" y="41.6">19.1</text>
<text x="80" y="41.6">23.7</text>
<text x="98.4" y="41.6">26.6</text>
<text x="122.8" y="41.7">560020-1020</text>
<text x="165.1" y="41.7">10</text>
<text x="216.2" y="41.6">11.8</text>
<text x="235.4" y="41.6">19.1</text>
<text x="255" y="41.6">23.7</text>
<text x="273.4" y="41.6">26.6</text>
<text x="297" y="41.7">560020-1030</text>
<text x="340.1" y="41.7">10</text>
<text x="41.2" y="47.6">11.8</text>
<text x="60.4" y="47.6">17.1</text>
<text x="80" y="47.6">21.7</text>
<text x="98.4" y="47.6">24.6</text>
<text x="122.8" y="47.7">560020-0920</text>
<text x="165.1" y="47.7">9</text>
<text x="216.2" y="47.6">11.8</text>
<text x="235.4" y="47.6">17.1</text>
<text x="255" y="47.6">21.7</text>
<text x="273.4" y="47.6">24.6</text>
<text x="297" y="47.7">560020-0930</text>
<text x="340.1" y="47.7">9</text>
<text x="19.2" y="50.7">Sn</text>
<text x="41.2" y="53.6">11.8</text>
<text x="60.4" y="53.6">15.1</text>
<text x="80" y="53.6">19.7</text>
<text x="98.4" y="53.6">22.6</text>
<text x="122.8" y="53.4">560020-0820</text>
<text x="165.1" y="53.7">8</text>
<text x="194.2" y="50.7">Au</text>
<text x="216.2" y="53.6">11.8</text>
<text x="235.4" y="53.6">15.1</text>
<text x="255" y="53.6">19.7</text>
<text x="273.4" y="53.6">22.6</text>
<text x="297" y="53.7">560020-0830</text>
<text x="340.1" y="53.7">8</text>
<text x="12.7" y="55.7">NATURAL</text>
<text x="41.2" y="59.6">11.8</text>
<text x="60.4" y="59.6">13.1</text>
<text x="80" y="59.6">17.7</text>
<text x="98.4" y="59.6">20.6</text>
<text x="122.8" y="59.5">560020-0720</text>
<text x="165.4" y="59.5">7</text>
<text x="187.7" y="55.7">NATURAL</text>
<text x="216.2" y="59.6">11.8</text>
<text x="235.4" y="59.6">13.1</text>
<text x="255" y="59.6">17.7</text>
<text x="273.4" y="59.6">20.6</text>
<text x="297" y="59.7">560020-0730</text>
<text x="340.4" y="59.5">7</text>
<text x="41.2" y="65.6">11.8</text>
<text x="61.9" y="65.6">12</text>
<text x="80" y="65.6">15.7</text>
<text x="98.4" y="65.6">18.6</text>
<text x="122.8" y="65.5">560020-0620</text>
<text x="165.2" y="65.7">6</text>
<text x="216.2" y="65.6">11.8</text>
<text x="236.9" y="65.6">12</text>
<text x="255" y="65.6">15.7</text>
<text x="273.4" y="65.6">18.6</text>
<text x="297" y="65.7">560020-0630</text>
<text x="340.2" y="65.7">6</text>
<text x="42.1" y="71.6">9.8</text>
<text x="61.9" y="71.6">10</text>
<text x="80" y="71.6">13.7</text>
<text x="98.4" y="71.6">16.6</text>
<text x="122.8" y="71.5">560020-0520</text>
<text x="165.2" y="71.7">5</text>
<text x="217.1" y="71.6">9.8</text>
<text x="236.9" y="71.6">10</text>
<text x="255" y="71.6">13.7</text>
<text x="273.4" y="71.6">16.6</text>
<text x="297" y="71.7">560020-0530</text>
<text x="340.2" y="71.7">5</text>
<text x="1.4" y="73.8">E</text>
<text x="42.1" y="77.6">7.8</text>
<text x="62.9" y="77.6">8</text>
<text x="80.2" y="77.6">11.7</text>
<text x="98.4" y="77.6">14.6</text>
<text x="122.8" y="77.5">560020-0420</text>
<text x="165.2" y="77.7">4</text>
<text x="217.1" y="77.6">7.8</text>
<text x="237.9" y="77.6">8</text>
<text x="255.2" y="77.6">11.7</text>
<text x="273.4" y="77.6">14.6</text>
<text x="297" y="77.7">560020-0430</text>
<text x="340.2" y="77.7">4</text>
<text x="416.4" y="73.8">E</text>
<text x="42.1" y="83.6">5.8</text>
<text x="62.9" y="83.6">6</text>
<text x="80.2" y="83.6">9.7</text>
<text x="98.4" y="83.6">12.6</text>
<text x="122.8" y="83.3">560020-0320</text>
<text x="165.2" y="83.7">3</text>
<text x="217.1" y="83.6">5.8</text>
<text x="237.9" y="83.6">6</text>
<text x="255.2" y="83.6">9.7</text>
<text x="273.4" y="83.6">12.6</text>
<text x="297" y="83.7">560020-0330</text>
<text x="340.2" y="83.7">3</text>
<text x="42.1" y="89.6">6.3</text>
<text x="80" y="89.6">8.0</text>
<text x="98.4" y="89.6">10.9</text>
<text x="122.8" y="89.7">560020-0220</text>
<text x="165.2" y="89.7">2</text>
<text x="217.1" y="89.6">6.3</text>
<text x="255" y="89.6">8.0</text>
<text x="273.4" y="89.6">10.9</text>
<text x="297" y="89.7">560020-0230</text>
<text x="340.2" y="89.7">2</text>
<text x="12.5" y="95.6">PLATING</text>
<text x="112.7" y="95.5">EMBOSSED PACKAGE</text>
<text x="188.1" y="95.8">PLATING</text>
<text x="287.7" y="95.5">EMBOSSED PACKAGE</text>
<text x="14" y="100.9">COLOR</text>
<text x="43.3" y="98.4">D</text>
<text x="62.8" y="98.6">C</text>
<text x="82.5" y="98.6">B</text>
<text x="101.4" y="98.3">A</text>
<text x="124.2" y="101.5">ORDER NO.</text>
<text x="160.8" y="98.6">CKTS</text>
<text x="189.6" y="101.1">COLOR</text>
<text x="218.3" y="98.4">D</text>
<text x="237.8" y="98.6">C</text>
<text x="257.5" y="98.6">B</text>
<text x="276.4" y="98.3">A</text>
<text x="299.2" y="101.5">ORDER NO.</text>
<text x="335.8" y="98.6">CKTS</text>
<text x="49.7" y="107.7">CONNECTOR SERIES NO. 560020-**08</text>
<text x="224.7" y="107.7">CONNECTOR SERIES NO. 560020-**18</text>
<text x="36.2" y="118.6">11.8</text>
<text x="50.9" y="118.4">29.1</text>
<text x="66.6" y="118.5">33.7</text>
<text x="80.9" y="118.4">36.6</text>
<text x="94.5" y="118.4">560020-1521</text>
<text x="131.7" y="118.7">15</text>
<text x="267.4" y="118.7">15</text>
<text x="403" y="118.7">15</text>
<text x="1.4" y="124.6">D</text>
<text x="36.1" y="124.4">11.8</text>
<text x="51" y="124.3">27.1</text>
<text x="66.5" y="124.5">31.7</text>
<text x="80.9" y="124.5">34.6</text>
<text x="94.6" y="124.5">560020-1421</text>
<text x="131.7" y="124.7">14</text>
<text x="267.4" y="124.7">14</text>
<text x="403" y="124.7">14</text>
<text x="416.4" y="124.6">D</text>
<text x="36.1" y="130.5">11.8</text>
<text x="51" y="130.4">25.1</text>
<text x="66.7" y="130.6">29.7</text>
<text x="81" y="130.5">32.6</text>
<text x="94.6" y="130.7">560020-1321</text>
<text x="131.7" y="130.7">13</text>
<text x="267.4" y="130.7">13</text>
<text x="403" y="130.7">13</text>
<text x="36.1" y="136.3">11.8</text>
<text x="50.8" y="136.4">23.1</text>
<text x="66.4" y="136.5">27.7</text>
<text x="80.9" y="136.4">30.6</text>
<text x="94.5" y="136.5">560020-1221</text>
<text x="131.7" y="136.7">12</text>
<text x="267.4" y="136.7">12</text>
<text x="403" y="136.7">12</text>
<text x="36.2" y="142.4">11.8</text>
<text x="50.9" y="142.4">21.1</text>
<text x="66.4" y="142.4">25.7</text>
<text x="81" y="142.4">28.6</text>
<text x="94.5" y="142.5">560020-1121</text>
<text x="131.7" y="142.7">11</text>
<text x="267.4" y="142.7">11</text>
<text x="403" y="142.7">11</text>
<text x="36.1" y="148.5">11.8</text>
<text x="50.8" y="148.4">19.1</text>
<text x="66.4" y="148.3">23.7</text>
<text x="81" y="148.5">26.6</text>
<text x="94.5" y="148.5">560020-1021</text>
<text x="131.7" y="148.7">10</text>
<text x="267.4" y="148.7">10</text>
<text x="403" y="148.7">10</text>
<text x="36.2" y="154.7">11.8</text>
<text x="50.9" y="154.4">17.1</text>
<text x="66.4" y="154.4">21.7</text>
<text x="80.7" y="154.6">24.6</text>
<text x="94.5" y="154.6">560020-0921</text>
<text x="131.7" y="154.7">9</text>
<text x="267.4" y="154.7">9</text>
<text x="403" y="154.7">9</text>
<text x="17.2" y="157.7">Sn</text>
<text x="36.2" y="160.6">11.8</text>
<text x="50.9" y="160.6">15.1</text>
<text x="66" y="160.6">19.7</text>
<text x="80.4" y="160.6">22.6</text>
<text x="94.5" y="160.7">560020-0821</text>
<text x="131.7" y="160.7">8</text>
<text x="152.8" y="157.7">Sn</text>
<text x="171.8" y="160.6">11.8</text>
<text x="186.6" y="160.6">15.1</text>
<text x="201.7" y="160.6">19.7</text>
<text x="216.1" y="160.6">22.6</text>
<text x="230.2" y="160.7">560020-0822</text>
<text x="267.4" y="160.7">8</text>
<text x="288.4" y="157.7">Sn</text>
<text x="307.4" y="160.6">11.8</text>
<text x="322.2" y="160.6">15.1</text>
<text x="337.3" y="160.6">19.7</text>
<text x="351.7" y="160.6">22.6</text>
<text x="365.8" y="160.7">560020-0823</text>
<text x="403" y="160.7">8</text>
<text x="13.7" y="162.7">BLACK</text>
<text x="36.2" y="166.6">11.8</text>
<text x="51.1" y="166.5">13.1</text>
<text x="66.1" y="166.5">17.7</text>
<text x="80.5" y="166.7">20.6</text>
<text x="94.4" y="166.5">560020-0721</text>
<text x="132" y="166.5">7</text>
<text x="151.3" y="162.7">RED</text>
<text x="267.6" y="166.5">7</text>
<text x="285.9" y="162.7">BLUE</text>
<text x="403.3" y="166.5">7</text>
<text x="36.2" y="172.6">11.8</text>
<text x="52.4" y="172.6">12</text>
<text x="66" y="172.6">15.7</text>
<text x="80.4" y="172.6">18.6</text>
<text x="94.5" y="172.7">560020-0621</text>
<text x="131.8" y="172.7">6</text>
<text x="171.8" y="172.6">11.8</text>
<text x="188" y="172.6">12</text>
<text x="201.7" y="172.6">15.7</text>
<text x="216.1" y="172.6">18.6</text>
<text x="230.2" y="172.7">560020-0622</text>
<text x="267.5" y="172.7">6</text>
<text x="307.4" y="172.6">11.8</text>
<text x="323.6" y="172.6">12</text>
<text x="337.3" y="172.6">15.7</text>
<text x="351.7" y="172.6">18.6</text>
<text x="365.8" y="172.7">560020-0623</text>
<text x="403.1" y="172.7">6</text>
<text x="1.4" y="175.4">C</text>
<text x="37.1" y="178.5">9.8</text>
<text x="52.5" y="178.6">10</text>
<text x="65.9" y="178.3">13.7</text>
<text x="80.5" y="178.5">16.6</text>
<text x="94.4" y="178.5">560020-0521</text>
<text x="131.8" y="178.7">5</text>
<text x="267.5" y="178.7">5</text>
<text x="403.1" y="178.7">5</text>
<text x="416.4" y="175.4">C</text>
<text x="37.1" y="184.6">7.8</text>
<text x="53.4" y="184.6">8</text>
<text x="66.2" y="184.6">11.7</text>
<text x="80.4" y="184.6">14.6</text>
<text x="94.5" y="184.7">560020-0421</text>
<text x="131.8" y="184.7">4</text>
<text x="172.8" y="184.6">7.8</text>
<text x="189.1" y="184.6">8</text>
<text x="201.8" y="184.6">11.7</text>
<text x="216" y="184.6">14.6</text>
<text x="230.2" y="184.7">560020-0422</text>
<text x="267.4" y="184.7">4</text>
<text x="308.4" y="184.6">7.8</text>
<text x="324.7" y="184.6">8</text>
<text x="337.5" y="184.6">11.7</text>
<text x="351.7" y="184.6">14.6</text>
<text x="365.8" y="184.7">560020-0423</text>
<text x="403.1" y="184.7">4</text>
<text x="37.1" y="190.6">5.8</text>
<text x="53.4" y="190.6">6</text>
<text x="66.2" y="190.6">9.7</text>
<text x="80.4" y="190.6">12.6</text>
<text x="94.5" y="190.7">560020-0321</text>
<text x="131.8" y="190.7">3</text>
<text x="172.8" y="190.6">5.8</text>
<text x="189" y="190.6">6</text>
<text x="201.8" y="190.6">9.7</text>
<text x="216.1" y="190.6">12.6</text>
<text x="230.2" y="190.7">560020-0322</text>
<text x="267.5" y="190.7">3</text>
<text x="308.4" y="190.6">5.8</text>
<text x="324.6" y="190.6">6</text>
<text x="337.4" y="190.6">9.7</text>
<text x="351.7" y="190.6">12.6</text>
<text x="365.8" y="190.7">560020-0323</text>
<text x="403.1" y="190.7">3</text>
<text x="37.1" y="196.6">6.3</text>
<text x="66" y="196.6">8.0</text>
<text x="80.4" y="196.6">10.9</text>
<text x="94.5" y="196.7">560020-0221</text>
<text x="131.8" y="196.7">2</text>
<text x="172.8" y="196.6">6.3</text>
<text x="201.7" y="196.6">8.0</text>
<text x="216.1" y="196.6">10.9</text>
<text x="230.2" y="196.7">560020-0222</text>
<text x="267.5" y="196.7">2</text>
<text x="308.4" y="196.6">6.3</text>
<text x="337.3" y="196.6">8.0</text>
<text x="351.7" y="196.6">10.9</text>
<text x="365.8" y="196.7">560020-0223</text>
<text x="403.1" y="196.7">2</text>
<text x="13" y="202.5">PLATING</text>
<text x="93.3" y="202.5">EMBOSSED PACKAGE</text>
<text x="147.8" y="202.7">PLATING</text>
<text x="229" y="202.5">EMBOSSED PACKAGE</text>
<text x="282.9" y="202.3">PLATING</text>
<text x="364.6" y="202.5">EMBOSSED PACKAGE</text>
<text x="14.4" y="207.8">COLOR</text>
<text x="38.3" y="205.4">D</text>
<text x="53.3" y="205.6">C</text>
<text x="68.5" y="205.6">B</text>
<text x="83.4" y="205.3">A</text>
<text x="97.8" y="208.5">ORDER NO.</text>
<text x="127.4" y="205.6">CKTS</text>
<text x="149.3" y="208">COLOR</text>
<text x="173.9" y="205.4">D</text>
<text x="188.9" y="205.6">C</text>
<text x="204.1" y="205.6">B</text>
<text x="219.1" y="205.3">A</text>
<text x="233.4" y="208.5">ORDER NO.</text>
<text x="263.1" y="205.6">CKTS</text>
<text x="284.3" y="207.6">COLOR</text>
<text x="309.5" y="205.4">D</text>
<text x="324.5" y="205.6">C</text>
<text x="339.8" y="205.6">B</text>
<text x="354.7" y="205.3">A</text>
<text x="369.1" y="208.5">ORDER NO.</text>
<text x="398.7" y="205.6">CKTS</text>
<text x="35.7" y="214.7">CONNECTOR SERIES NO. 560020-**28</text>
<text x="171.3" y="214.7">CONNECTOR SERIES NO. 560020-**48</text>
<text x="307" y="214.7">CONNECTOR SERIES NO. 560020-**68</text>
<text x="1.4" y="226.2">B</text>
<text x="416.4" y="226.2">B</text>
<text x="1.4" y="275.1">A</text>
<text x="416.4" y="275.1">A</text>
<text x="50.7" y="296">9</text>
<text x="95.9" y="296">8</text>
<text x="141.1" y="296">7</text>
<text x="186.3" y="296">6</text>
<text x="231.5" y="296">5</text>
<text x="276.7" y="296">4</text>
<text x="321.9" y="296">3</text>
<text x="367.1" y="296">2</text>
<text x="404.3" y="296">1</text>
</g>
<g font-size="3.9">
<text x="270.3" y="252">mm</text>
<text x="285.5" y="252">1:1</text>
</g>
<g font-size="3.5">
<text x="263.9" y="252.8">0</text>
<text x="263.9" y="259.2">0</text>
<text x="263.9" y="265.7">0</text>
<text x="197.7" y="275.6">INITIAL REVISION:</text>
<text x="197.7" y="280.6">DRWN</text>
<text x="212.2" y="280.6">SHSHIBATA</text>
<text x="237.2" y="280.6">2009/02/18</text>
<text x="197.7" y="285.7">CHECK HKOMATSU</text>
<text x="237.2" y="285.6">2009/02/18</text>
<text x="197.7" y="290.7">APPR</text>
<text x="212.2" y="290.7">AKANESHIGE 2009/02/18</text>
<text x="320.4" y="290.6">A3-SIZE</text>
</g>
<text font-size="3.4" x="335.5" y="290.6">560020</text>
<g font-size="3.2">
<text x="391.3" y="281.9">PSD</text>
<text x="400.1" y="281.9">001</text>
</g>
<g font-size="2.8">
<text x="6.1" y="291">DOCUMENT STATUS</text>
<text x="37.4" y="291">P1</text>
<text x="45" y="291">RELEASE DATE</text>
<text x="70.1" y="291">2020/04/06</text>
<text x="88.7" y="291">00:33:42</text>
</g>
<g font-size="2.6">
<text x="260.7" y="252.4">=</text>
<text x="260.7" y="258.9">=</text>
<text x="366.3" y="261.4">2.0MM PITCH W/B CONN.</text>
<text x="260.7" y="265.3">=</text>
<text x="368.2" y="264.7">WAFER ASSY ST. SMT</text>
<text x="361.7" y="272.9">PRODUCT CUSTOMER DRAWING</text>
<text x="372.9" y="290.4">GENERAL MARKET</text>
<text x="403.3" y="290.4">4 OF 4</text>
</g>
<g font-size="2.5">
<text x="297.1" y="264.3">EC NO: 635305</text>
<text x="297.1" y="267.5">DRWN: MUNEMOTO</text>
<text x="336.8" y="267.5">2020/04/02</text>
<text x="297.1" y="270.7">CHK'D: HIIJIMA</text>
<text x="297.1" y="273.9">APPR:</text>
<text x="306.1" y="273.9">TOSADA</text>
<text x="336.8" y="270.7">2020/04/03</text>
<text x="336.8" y="273.9">2020/04/06</text>
<text x="297.1" y="280.3">DRWN: DRAWN BY</text>
<text x="297.2" y="277.1">INITIAL REVISION:</text>
<text x="336.8" y="280.3">0099/99/99</text>
<text x="297.1" y="283.5">APPR:</text>
<text x="306.1" y="283.5">APPR BY</text>
<text x="336.8" y="283.5">0099/99/99</text>
</g>
<text font-size="2.2" x="297" y="248">CURRENT REV DESC:</text>
<g font-size="2.1">
<text x="256.1" y="245.3">FUNCTIONAL</text>
<text x="257.4" y="247.3">SYMBOLS</text>
<text x="256.1" y="269.8">DIVISIONAL</text>
<text x="256.8" y="271.9">SYMBOLS</text>
</g>
<g font-size="1.9">
<text x="267.6" y="244.9">THIS DRAWING CONTAINS INFORMATION THAT IS PROPRIETARY TO MOLEX ELECTRONIC TECHNOLOGIES, LLC AND SHOULD NOT BE USED WITHOUT WRITTEN PERMISSION</text>
<text x="270.3" y="255.6">GENERAL TOLERANCES</text>
<text x="272.6" y="258">(UNLESS SPECIFIED)</text>
<text x="281" y="261.4">MM</text>
<text x="289.4" y="261.4">INCH</text>
<text x="267.6" y="264.6">4 PLACES</text>
<text x="267.6" y="268.3">3 PLACES</text>
<text x="278.3" y="264.6">±</text>
<text x="278.3" y="268.3">±</text>
<text x="287.8" y="264.6">±</text>
<text x="287.8" y="268.3">±</text>
<text x="267.6" y="272">2 PLACES</text>
<text x="267.6" y="275.7">1 PLACE</text>
<text x="278.3" y="272">±</text>
<text x="278.3" y="275.7">±</text>
<text x="287.8" y="272">±</text>
<text x="287.8" y="275.7">±</text>
<text x="267.6" y="279.4">0 PLACES</text>
<text x="278.3" y="279.4">±</text>
<text x="287.8" y="279.4">±</text>
<text x="270.3" y="283">ANGULAR TOL</text>
<text x="271.1" y="286.3">DRAFT WHERE APPLICABLE</text>
<text x="287.8" y="283">±</text>
<text x="292.6" y="283">°</text>
<text x="273.9" y="291.2">WITHIN DIMENSIONS</text>
<text x="276.3" y="288.8">MUST REMAIN</text>
</g>
<text font-size="1.7" x="407.2" y="276.2">REVISION</text>
<g font-size="1.5">
<text x="267.4" y="247.2">DIMENSION UNITS</text>
<text x="285.8" y="247.2">SCALE</text>
<text x="349.3" y="276.2">DOCUMENT NUMBER</text>
<text x="390.7" y="276.2">DOC TYPE</text>
<text x="399" y="276.2">DOC PART</text>
<text x="297.7" y="285.9">THIRD ANGLE PROJECTION</text>
<text x="323" y="285.9">DRAWING</text>
<text x="338.6" y="285.9">SERIES</text>
<text x="349.3" y="285.8">MATERIAL NUMBER</text>
<text x="371.4" y="285.9">CUSTOMER</text>
<text x="400.7" y="285.9">SHEET NUMBER</text>
</g>
<g font-size="1.1">
<text x="5" y="293.6">FORMAT: Met-lega-master-tb-prod-A3</text>
<text x="5" y="295">REVISION: E</text>
<text x="5" y="296.4">DATE: 2020/01/14</text>
</g>
</svg>
